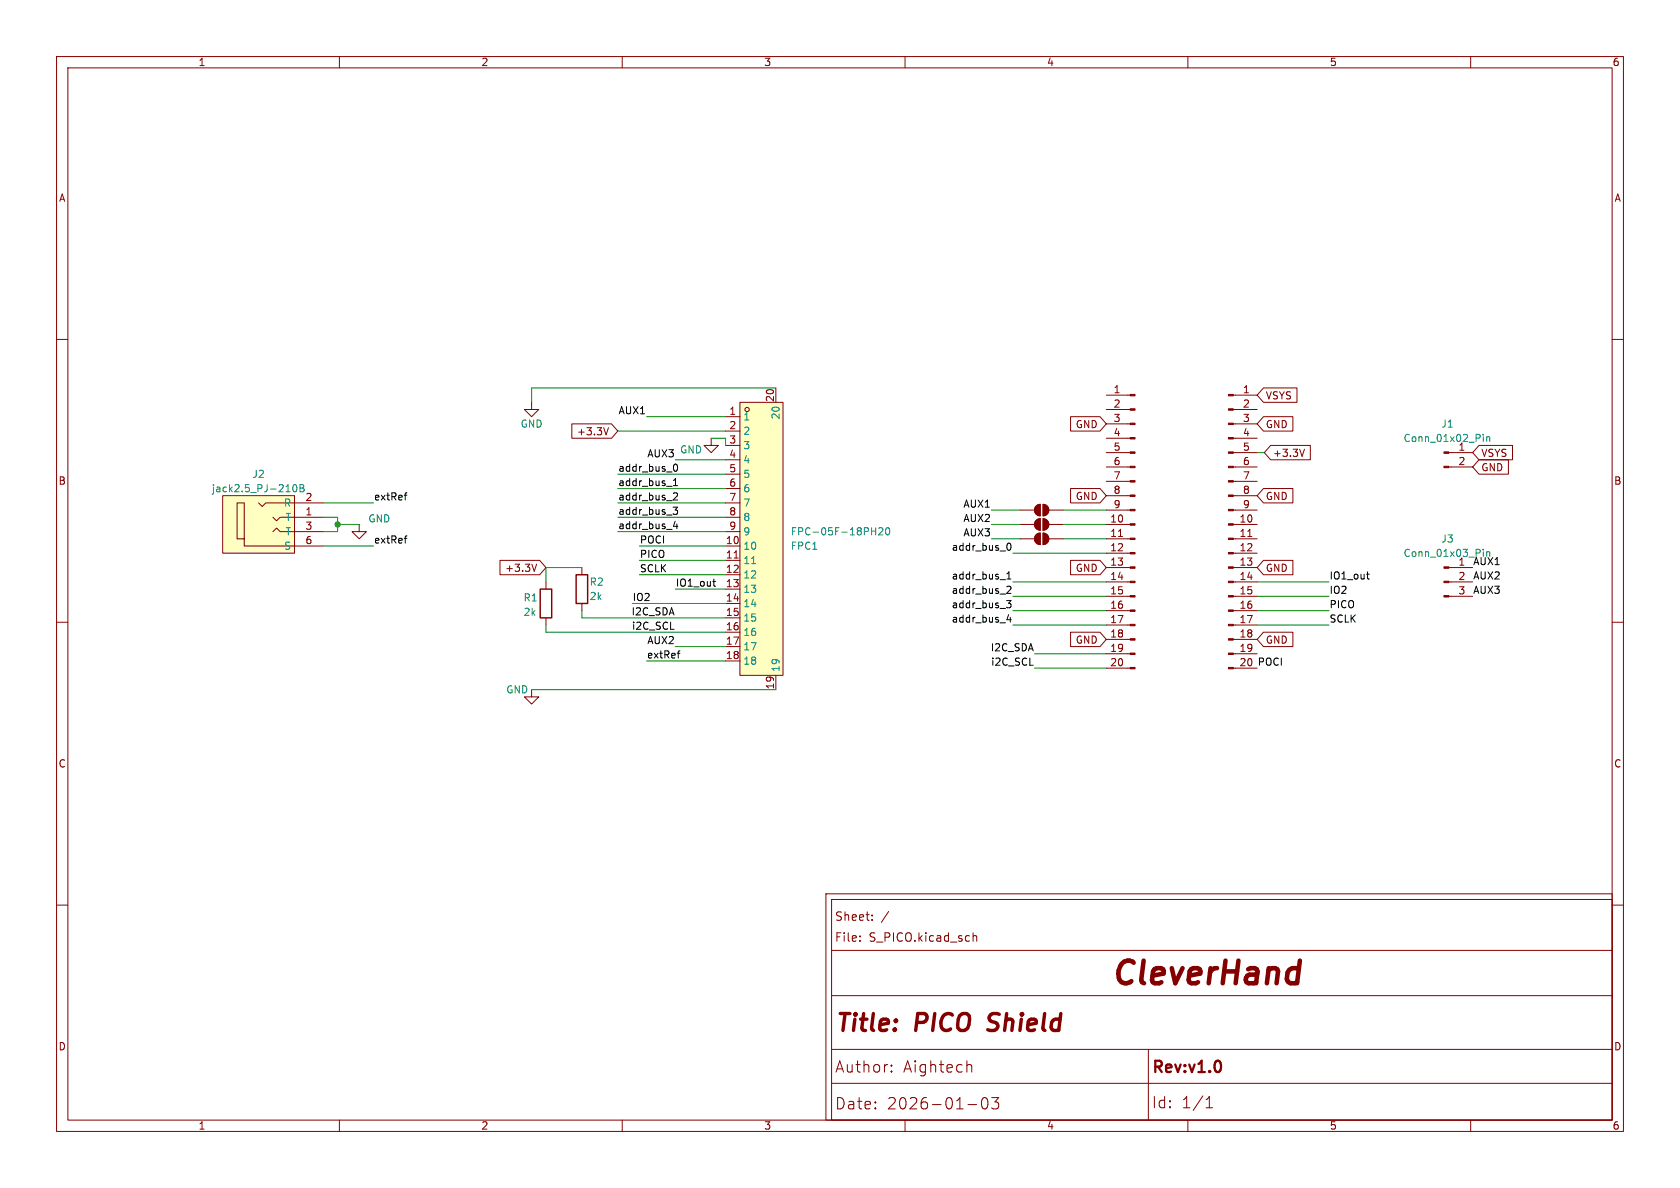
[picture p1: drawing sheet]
<svg xmlns="http://www.w3.org/2000/svg" width="297mm" height="210mm" viewBox="0 0 297 210" stroke-linecap="round" stroke-linejoin="round" font-family="sans-serif">
<path d="M0 0h297v210h-297z" fill="#fff" stroke="#fff" stroke-width=".18"/>
<g fill="none" stroke="#840000" stroke-width=".18">
<path d="M10 10h277v190h-277zM12 12h273v186h-273zM60 10v2M110 10v2M160 10v2M210 10v2M260 10v2M10 60h2M285 60h2M10 110h2M285 110h2M146 158h139v40h-139z"/>
<path d="M147 159h138v39h-138zM10 160h2M147 176h138M147 168h138M152 166.3v.1M152 165.5v.1M154.2 162.6v.1M154.2 161.8v.1M157.1 161.1l-1.3 2M172 164.9v1.5M172 165.5l.2-.1 .4 .1 .1 .9M285 160h2"/>
<path d="M60 198v2M110 198v2M147 191.5h138M147 185.5h138M157.6 189.3l.1 .1-.1 .1M157.6 189.3l-.1 .1 .1 .1M157.6 188.3v.2M157.6 189.3v.2M157.6 188.3l.1 .1-.1 .1M157.6 188.3l-.1 .1 .1 .1M160 198v2M171 188.3l.2-.1 .5 .1 .1 1.2"/>
<path d="M171.1 195.3h1.6M173.8 194.1a.47 .47 0 0 1 .8 .3 1.03 1.03 0 0 1-.6 1.6 1.33 1.33 0 0 1-.2-1.9zM175.3 194h1.3l-.7 .8a.54 .54 0 0 1 .7 .4v.4l-.2 .3-.8 .1-.3-.2M203 185.5v12.5M210 198v2M213.2 195.8h1.2M213.2 194.4l.6-.6v2M260 198v2"/>
</g>
<path d="M215.8 187.9l.1 .4-.1 .8" fill="none" stroke="#840000" stroke-width=".4"/>
<path d="M175.1 179.4l-.2 .3 .1 .6M174.6 182l.4 .2" fill="none" stroke="#840000" stroke-width=".6"/>
<path d="M229.3 171.1l.3 .2M229.8 169.8l-.5 4" fill="none" stroke="#840000" stroke-width=".8"/>
<path d="M39.4 87.6h12.7v10.2h-12.7z" fill="#ffffc2"/>
<g fill="none" stroke="#840000" stroke-width=".18">
<path d="M125.7 77.5v1.2h1.3l-1.3 1.3-1.2-1.3h1.2M195.6 69.9h4.2M195.6 72.4h4.2M195.6 74.9h4.2M195.6 77.5h4.2M218 69.9h4.2M218 72.4h4.2M218 74.9h4.2M218 77.5h4.2M39.4 87.6h12.7v10.2h-12.7zM43.2 95.3h-1.3v-6.4h1.3v7.6h13.9M45.7 88.9l.7 .6 .6-.6h10.1"/>
<path d="M48.3 91.4l.6 .7 .6-.7h7.6M48.3 94l.6-.7 .6 .7h7.6M63.5 92.7v1.3h1.3l-1.3 1.3-1.3-1.3h1.3M180.3 90.2h2.6M180.3 92.7h2.6M180.3 95.3h2.6M183.2 92l.7-.3v2a1.02 1.02 0 0 1-.9-.6 1.02 1.02 0 0 1 .2-1.1zM183.2 94.5l.7-.3v2.1a1.02 1.02 0 0 1-.9-.7 1.02 1.02 0 0 1 .2-1.1zM183.2 89.5l.7-.3v2a1.02 1.02 0 0 1-.9-.6 1.02 1.02 0 0 1 .2-1.1zM184.4 91.7a1.02 1.02 0 0 1 1 1 1.02 1.02 0 0 1-1 1zM184.4 94.2a1.02 1.02 0 0 1 1 1.1 1.02 1.02 0 0 1-1 1zM184.4 89.2a1.02 1.02 0 0 1 1 1 1.02 1.02 0 0 1-1 1z"/>
<path d="M185.4 90.2h2.6M185.4 92.7h2.6M185.4 95.3h2.6M195.6 80h4.2M195.6 82.6h4.2M195.6 85.1h4.2M195.6 87.6h4.2M195.6 90.2h4.2M195.6 92.7h4.2M195.6 95.3h4.2M195.6 97.8h4.2M197.7 94.8h.8"/>
<path d="M218 80h4.2M218 82.6h4.2M218 85.1h4.2M218 87.6h4.2M218 90.2h4.2M218 92.7h4.2M218 95.3h4.2M218 97.8h4.2M220.6 94.8h.7M256.1 80h4.2M256.1 82.6h4.2M96.5 102.9v1.2"/>
<path d="M96.5 109.2v1.3M195.6 100.3h4.2M195.6 102.9h4.2M195.6 105.4h4.2M195.6 108h4.2M195.6 110.5h4.2M195.6 113h4.2M195.6 115.6h4.2M195.6 118.1h4.2M218 100.3h4.2M218 102.9h4.2M218 105.4h4.2"/>
<path d="M218 108h4.2M218 110.5h4.2M218 113h4.2M218 115.6h4.2M218 118.1h4.2M256.1 100.3h4.2M256.1 102.9h4.2M256.1 105.4h4.2"/>
</g>
<g fill="none" stroke="#008484" stroke-width=".18">
<path d="M262.2 76.8v.1M262.2 77.2v.8M262.8 77.2v.8M262.8 77.3l.2-.1 .3 .1 .1 .7M50.6 86.9h.7M51.9 85.7h.2a.68 .68 0 0 1 .4 .6 .68 .68 0 0 1-.4 .6 .84 .84 0 0 1-.2-1.2zM53 86.3h.5M53.5 86.3l.2-.3-.1-.2-.6-.1v1.2h.5M53.5 86.3l.3 .2-.1 .3M262.2 97.1v.1M262.2 97.5v.9M262.8 97.5v.9"/>
<path d="M262.8 97.6l.2-.1 .3 .1 .1 .8"/>
</g>
<g fill="#840000" stroke="#840000" stroke-width=".18">
<path d="M199.8 69.7h.9v.3h-.9z"/>
<path d="M199.8 72.3h.9v.2h-.9z"/>
<path d="M199.8 74.8h.9v.3h-.9z"/>
<path d="M199.8 77.3h.9v.3h-.9z"/>
<path d="M199.8 79.9h.9v.2h-.9z"/>
<path d="M199.8 82.4h.9v.3h-.9z"/>
<path d="M199.8 85h.9v.2h-.9z"/>
<path d="M199.8 87.5h.9v.3h-.9z"/>
<path d="M199.8 90h.9v.3h-.9z"/>
<path d="M199.8 92.6h.9v.2h-.9z"/>
<path d="M199.8 95.1h.9v.3h-.9z"/>
<path d="M199.8 97.7h.9v.2h-.9z"/>
<path d="M199.8 100.2h.9v.3h-.9z"/>
<path d="M199.8 102.7h.9v.3h-.9z"/>
<path d="M199.8 105.3h.9v.2h-.9z"/>
<path d="M199.8 107.8h.9v.3h-.9z"/>
<path d="M199.8 110.4h.9v.2h-.9z"/>
<path d="M199.8 112.9h.9v.3h-.9z"/>
<path d="M199.8 115.4h.9v.3h-.9z"/>
<path d="M199.8 118h.9v.2h-.9z"/>
<path d="M217.2 69.7h.8v.3h-.8z"/>
<path d="M217.2 72.3h.8v.2h-.8z"/>
<path d="M217.2 74.8h.8v.3h-.8z"/>
<path d="M217.2 77.3h.8v.3h-.8z"/>
<path d="M217.2 79.9h.8v.2h-.8z"/>
<path d="M217.2 82.4h.8v.3h-.8z"/>
<path d="M217.2 85h.8v.2h-.8z"/>
<path d="M217.2 87.5h.8v.3h-.8z"/>
<path d="M217.2 90h.8v.3h-.8z"/>
<path d="M217.2 92.6h.8v.2h-.8z"/>
<path d="M217.2 95.1h.8v.3h-.8z"/>
<path d="M217.2 97.7h.8v.2h-.8z"/>
<path d="M217.2 100.2h.8v.3h-.8z"/>
<path d="M217.2 102.7h.8v.3h-.8z"/>
<path d="M217.2 105.3h.8v.2h-.8z"/>
<path d="M217.2 107.8h.8v.3h-.8z"/>
<path d="M217.2 110.4h.8v.2h-.8z"/>
<path d="M217.2 112.9h.8v.3h-.8z"/>
<path d="M217.2 115.4h.8v.3h-.8z"/>
<path d="M217.2 118h.8v.2h-.8z"/>
<path d="M183.2 92l.7-.3v2a1.02 1.02 0 0 1-.9-.6 1.02 1.02 0 0 1 .2-1.1z"/>
<path d="M184.4 91.7a1.02 1.02 0 0 1 1 1 1.02 1.02 0 0 1-1 1z"/>
<path d="M183.2 94.5l.7-.3v2.1a1.02 1.02 0 0 1-.9-.7 1.02 1.02 0 0 1 .2-1.1z"/>
<path d="M184.4 94.2a1.02 1.02 0 0 1 1 1.1 1.02 1.02 0 0 1-1 1z"/>
<path d="M183.2 89.5l.7-.3v2a1.02 1.02 0 0 1-.9-.6 1.02 1.02 0 0 1 .2-1.1z"/>
<path d="M184.4 89.2a1.02 1.02 0 0 1 1 1 1.02 1.02 0 0 1-1 1z"/>
<path d="M255.3 79.9h.8v.2h-.8z"/>
<path d="M255.3 82.4h.8v.3h-.8z"/>
<path d="M255.3 100.2h.8v.3h-.8z"/>
<path d="M255.3 102.7h.8v.3h-.8z"/>
<path d="M255.3 105.3h.8v.2h-.8z"/>
</g>
<path d="M95.5 104.1h2v5.1h-2z" fill="none" stroke="#840000" stroke-width=".25"/>
<path d="M130.8 71.1h7.6v48.3h-7.6z" fill="#ffffc2"/>
<g fill="none" stroke="#840000" stroke-width=".18">
<path d="M94 71.1v1.3h1.2l-1.2 1.3-1.3-1.3h1.3M101.1 74.9h7l1.1 1.3-1.1 1.3h-7zM107.6 75.6l-.5 1.3M128.3 73.7h2.5M128.3 76.2h2.5M128.3 78.7h2.5M130.8 71.1h7.6v48.3h-7.6zM137.2 68.6v2.5M189.3 73.7h5.2l1.1 1.2-1.1 1.3h-5.2zM223.4 73.7h5.2v2.5h-5.2l-1.2-1.3zM223.4 68.6h5.9v2.5h-5.9l-1.2-1.2zM224.6 78.7h7.1v2.6h-7.1l-1.1-1.3z"/>
<path d="M230.6 79.4l-.4 1.3M261.5 78.7h5.9v2.6h-5.9l-1.2-1.3zM88.4 99.1h7l1.1 1.2-1.1 1.3h-7zM94.9 99.7l-.5 1.3M128.3 81.3h2.5M128.3 83.8h2.5M128.3 86.4h2.5M128.3 88.9h2.5M128.3 91.4h2.5M128.3 94h2.5M128.3 96.5h2.5M128.3 99.1h2.5"/>
<path d="M129.8 98.6h.7M189.3 99.1h5.2l1.1 1.2-1.1 1.3h-5.2zM189.3 86.4h5.2l1.1 1.2-1.1 1.3h-5.2zM223.4 86.4h5.2v2.5h-5.2l-1.2-1.3zM223.4 99.1h5.2v2.5h-5.2l-1.2-1.3zM261.5 81.3h5.2v2.5h-5.2l-1.2-1.2zM102.9 100.3v1.3M102.9 106.7v1.3M128.3 101.6h2.5M128.3 104.1h2.5M128.3 106.7h2.5M128.3 109.2h2.5"/>
<path d="M128.3 111.8h2.5M128.3 114.3h2.5M128.3 116.8h2.5M137.2 119.4v2.5M189.3 111.8h5.2l1.1 1.2-1.1 1.3h-5.2zM223.4 111.8h5.2v2.5h-5.2l-1.2-1.3zM94 121.9v1.3h1.2l-1.2 1.3-1.3-1.3h1.3"/>
<circle cx="132.1" cy="72.4" r=".38"/>
</g>
<path d="M132.9 99.6h.7M154.1 93.9h.7M154.8 93.3v1.3M155.4 93.4l.4-.1 .3 .4-.8 .9h.8M156.7 93.4l.2-.1a.68 .68 0 0 1 .4 .6 .68 .68 0 0 1-.4 .7l-.2-.2-.1-.3z" fill="none" stroke="#008484" stroke-width=".18"/>
<path d="M101.9 101.6h2v5.1h-2z" fill="none" stroke="#840000" stroke-width=".25"/>
<g fill="none" stroke="#000" stroke-width=".18">
<path d="M71.5 87.5h.4M71.5 95.2h.4M71.9 87.1l-.2 .1M71.9 94.7l-.2 .1M119 89.7h.8l-.4 .4 .3 .2v.5l-.2 .1h-.4M119.1 82.5l.1-.3 .2-.2a.68 .68 0 0 1 .4 .7 .68 .68 0 0 1-.4 .6l-.2-.1-.1-.4M119.1 87.2l.4-.1 .3 .4-.8 .9h.8M119.1 85.8h.7M119.1 84.9l.3-.3v1.2M119.4 92.1l-.3 .9h.7M119.7 92.6v.9M178 96.5l.1-.4 .2-.1a.68 .68 0 0 1 .4 .6 .68 .68 0 0 1-.4 .7l-.2-.1-.1-.4"/>
<path d="M119.7 115.5h.5M120.2 115.1h-.2M126 102.8h.5M126.3 103.6h.2M177.9 106.2h.8l-.4 .5 .4 .1v.5l-.2 .1h-.5M178 103.7l.5-.1 .2 .4-.8 .9h.8M178 102.4h.7M178 101.5l.4-.4v1.3M178.3 108.6l-.3 1h.8M178.6 109.1v.9M241.6 101.5h.5M241.8 102.3l.3 .1"/>
</g>
<g fill="none" stroke="#008400" stroke-width=".18">
<path d="M109.2 76.2h19.1M114.3 73.7h14M125.7 77.5h2.6v1.2M137.2 68.6h-43.2v2.5M57.1 91.4h2.6v2.6h-2.6M57.1 88.9h8.9M57.1 96.5h8.9M59.7 92.7h3.8M109.2 94h19.1M109.2 91.4h19.1M109.2 88.9h19.1M109.2 86.4h19.1"/>
<path d="M109.2 83.8h19.1M113 96.5h15.3M113 99.1h15.3M119.4 81.3h8.9M175.3 95.3h5M175.3 92.7h5M175.3 90.2h5M179.1 97.8h16.5M188 95.3h7.6M188 92.7h7.6M188 90.2h7.6M222.2 80h1.3"/>
<path d="M96.5 110.5v1.3h31.8M102.9 108v1.2h25.4M102.9 100.3h-6.4v2.6M111.8 106.7h16.5M113 101.6h15.3M114.3 116.8h14M119.4 114.3h8.9M119.4 104.1h8.9M179.1 108h16.5M179.1 102.9h16.5M179.1 105.4h16.5M179.1 110.5h16.5"/>
<path d="M182.9 118.1h12.7M182.9 115.6h12.7M222.2 108h12.7M222.2 102.9h12.7M222.2 105.4h12.7M222.2 110.5h12.7M94 121.9h43.2"/>
</g>
<circle cx="59.7" cy="92.7" r=".46" fill="#008400" stroke="#008400" stroke-width=".18"/>
<text font-size="5.6" fill="#840000" x="196" y="175.2">CleverHand</text>
<g font-size="4.2" fill="#840000">
<text x="147.5" y="183.2">Title:</text>
<text x="162" y="183.2">PICO</text>
<text x="176" y="183.2">Shield</text>
</g>
<g font-size="2.8" fill="#840000">
<text x="147.5" y="189.8">Author:</text>
<text x="159.6" y="189.8">Aightech</text>
<text x="203.5" y="190.2">Rev:v1.0</text>
<text x="147.5" y="196.3">Date:</text>
<text x="156.7" y="196.3">2026-01-03</text>
<text x="203.5" y="196.1">Id:</text>
<text x="208.8" y="196.1">1/1</text>
</g>
<g font-size="2.1" fill="#840000">
<text x="147.5" y="166.7">File:</text>
<text x="147.5" y="163">Sheet:</text>
<text x="153.6" y="166.7">S_PICO.kicad_sch</text>
</g>
<g font-size="1.8" fill="#840000">
<text x="35" y="11.9">1</text>
<text x="85" y="11.9">2</text>
<text x="135" y="11.9">3</text>
<text x="185" y="11.9">4</text>
<text x="235" y="11.9">5</text>
<text x="285" y="11.9">6</text>
<text x="10.3" y="35.9">A</text>
<text x="285.3" y="35.9">A</text>
<text x="136.9" y="71.2" transform="rotate(-90 136.9 71.2)">20</text>
<text x="196.8" y="69.6">1</text>
<text x="219.6" y="69.6">1</text>
<text x="223.7" y="70.8">VSYS</text>
<text x="101.9" y="77.2">+3.3V</text>
<text x="128.8" y="73.4">1</text>
<text x="128.8" y="75.9">2</text>
<text x="190.1" y="75.9">GND</text>
<text x="196.8" y="72.1">2</text>
<text x="196.8" y="74.7">3</text>
<text x="196.8" y="77.2">4</text>
<text x="219.6" y="72.1">2</text>
<text x="219.6" y="74.7">3</text>
<text x="219.6" y="77.2">4</text>
<text x="223.7" y="75.9">GND</text>
<text x="128.8" y="78.5">3</text>
<text x="128.8" y="81">4</text>
<text x="128.8" y="83.6">5</text>
<text x="196.8" y="79.8">5</text>
<text x="196.8" y="82.3">6</text>
<text x="219.6" y="79.8">5</text>
<text x="219.6" y="82.3">6</text>
<text x="224.9" y="81">+3.3V</text>
<text x="257.7" y="82.3">2</text>
<text x="261.8" y="83.5">GND</text>
<text x="261.8" y="81">VSYS</text>
<text x="10.3" y="85.9">B</text>
<text x="128.8" y="86.1">6</text>
<text x="128.8" y="88.6">7</text>
<text x="190.1" y="88.6">GND</text>
<text x="196.8" y="84.8">7</text>
<text x="196.8" y="87.4">8</text>
<text x="196.8" y="89.9">9</text>
<text x="219.6" y="84.8">7</text>
<text x="219.6" y="87.4">8</text>
<text x="219.6" y="89.9">9</text>
<text x="223.7" y="88.6">GND</text>
<text x="285.3" y="85.9">B</text>
<text x="53.9" y="91.2">1</text>
<text x="53.9" y="93.7">3</text>
<text x="128.8" y="91.2">8</text>
<text x="128.8" y="93.7">9</text>
<text x="196.2" y="92.5">10</text>
<text x="196.2" y="95">11</text>
<text x="219" y="92.5">10</text>
<text x="219" y="95">11</text>
<text x="53.9" y="96.3">6</text>
<text x="89.2" y="101.3">+3.3V</text>
<text x="128.2" y="96.3">10</text>
<text x="128.2" y="98.8">11</text>
<text x="128.2" y="101.3">12</text>
<text x="190.1" y="101.3">GND</text>
<text x="196.2" y="97.5">12</text>
<text x="196.2" y="100.1">13</text>
<text x="219" y="97.5">12</text>
<text x="219" y="100.1">13</text>
<text x="223.7" y="101.3">GND</text>
<text x="128.2" y="103.9">13</text>
<text x="128.2" y="106.4">14</text>
<text x="196.2" y="102.6">14</text>
<text x="196.2" y="105.2">15</text>
<text x="196.2" y="107.7">16</text>
<text x="219" y="102.6">14</text>
<text x="219" y="105.2">15</text>
<text x="219" y="107.7">16</text>
<text x="257.7" y="102.6">2</text>
<text x="257.7" y="105.2">3</text>
<text x="128.2" y="109">15</text>
<text x="128.2" y="111.5">16</text>
<text x="190.1" y="114">GND</text>
<text x="196.2" y="110.2">17</text>
<text x="196.2" y="112.8">18</text>
<text x="219" y="110.2">17</text>
<text x="219" y="112.8">18</text>
<text x="223.7" y="114">GND</text>
<text x="128.2" y="114">17</text>
<text x="128.2" y="116.6">18</text>
<text x="196.2" y="115.3">19</text>
<text x="196.2" y="117.9">20</text>
<text x="219" y="115.3">19</text>
<text x="219" y="117.9">20</text>
<text x="136.9" y="122" transform="rotate(-90 136.9 122)">19</text>
<text x="10.3" y="135.9">C</text>
<text x="285.3" y="135.9">C</text>
<text x="10.3" y="185.9">D</text>
<text x="285.3" y="185.9">D</text>
<text x="35" y="199.9">1</text>
<text x="85" y="199.9">2</text>
<text x="135" y="199.9">3</text>
<text x="185" y="199.9">4</text>
<text x="235" y="199.9">5</text>
<text x="285" y="199.9">6</text>
</g>
<g font-size="1.8" fill="#008484">
<text x="91.9" y="75.8">GND</text>
<text x="131.3" y="74.5">1</text>
<text x="131.3" y="77.1">2</text>
<text x="138" y="74.3" transform="rotate(-90 138 74.3)">20</text>
<text x="254.7" y="75.8">J1</text>
<text x="120.1" y="80.4">GND</text>
<text x="131.3" y="79.6">3</text>
<text x="131.3" y="82.1">4</text>
<text x="248" y="78.3">Conn_01x02_Pin</text>
<text x="257.7" y="79.8">1</text>
<text x="37.3" y="87.2">jack2.5_PJ-210B</text>
<text x="44.5" y="84.7">J2</text>
<text x="50.1" y="89.8">R</text>
<text x="53.9" y="88.6">2</text>
<text x="131.3" y="84.7">5</text>
<text x="131.3" y="87.2">6</text>
<text x="131.3" y="89.8">7</text>
<text x="50.4" y="92.3">T</text>
<text x="50.4" y="94.8">T</text>
<text x="65" y="92.6">GND</text>
<text x="131.3" y="92.3">8</text>
<text x="131.3" y="94.8">9</text>
<text x="139.7" y="94.8">FPC-05F-18PH20</text>
<text x="50.1" y="97.4">S</text>
<text x="131.3" y="97.4">10</text>
<text x="131.3" y="99.9">11</text>
<text x="139.7" y="97.4">FPC1</text>
<text x="248" y="98.7">Conn_01x03_Pin</text>
<text x="254.7" y="96.1">J3</text>
<text x="257.7" y="100.1">1</text>
<text x="92.5" y="106.5">R1</text>
<text x="104.1" y="103.7">R2</text>
<text x="104.1" y="106.3">2k</text>
<text x="131.3" y="102.5">12</text>
<text x="131.3" y="105">13</text>
<text x="131.3" y="107.5">14</text>
<text x="92.5" y="109.1">2k</text>
<text x="131.3" y="110.1">15</text>
<text x="131.3" y="112.6">16</text>
<text x="131.3" y="115.2">17</text>
<text x="131.3" y="117.7">18</text>
<text x="138" y="118.9" transform="rotate(-90 138 118.9)">19</text>
<text x="89.4" y="122.8">GND</text>
</g>
<g font-size="1.8">
<text x="109.3" y="73.3">AUX1</text>
<text x="109.2" y="83.5">addr_bus_0</text>
<text x="114.3" y="80.9">AUX3</text>
<text x="66" y="88.6">extRef</text>
<text x="109.2" y="88.6">addr_bus_2</text>
<text x="109.2" y="86">addr_bus_1</text>
<text x="170.2" y="89.8">AUX1</text>
<text x="109.2" y="91.1">addr_bus_3</text>
<text x="109.2" y="93.6">addr_bus_4</text>
<text x="170.2" y="92.4">AUX2</text>
<text x="170.2" y="94.9">AUX3</text>
<text x="66" y="96.2">extRef</text>
<text x="113" y="101.3">SCLK</text>
<text x="113" y="98.7">PICO</text>
<text x="113" y="96.2">POCI</text>
<text x="168.2" y="97.4">addr_bus_0</text>
<text x="260.3" y="100">AUX1</text>
<text x="111.8" y="106.3">IO2</text>
<text x="119.4" y="103.8">IO1_out</text>
<text x="168.2" y="107.6">addr_bus_3</text>
<text x="168.2" y="102.5">addr_bus_1</text>
<text x="168.2" y="105.1">addr_bus_2</text>
<text x="234.9" y="105.1">IO2</text>
<text x="234.9" y="107.6">PICO</text>
<text x="234.9" y="102.5">IO1_out</text>
<text x="260.3" y="102.5">AUX2</text>
<text x="260.3" y="105.1">AUX3</text>
<text x="111.6" y="108.9">I2C_SDA</text>
<text x="111.6" y="111.4">i2C_SCL</text>
<text x="114.3" y="114">AUX2</text>
<text x="168.2" y="110.1">addr_bus_4</text>
<text x="234.9" y="110.1">SCLK</text>
<text x="114.3" y="116.5">extRef</text>
<text x="175.1" y="115.2">I2C_SDA</text>
<text x="175.1" y="117.8">i2C_SCL</text>
<text x="222.2" y="117.8">POCI</text>
</g>
</svg>
